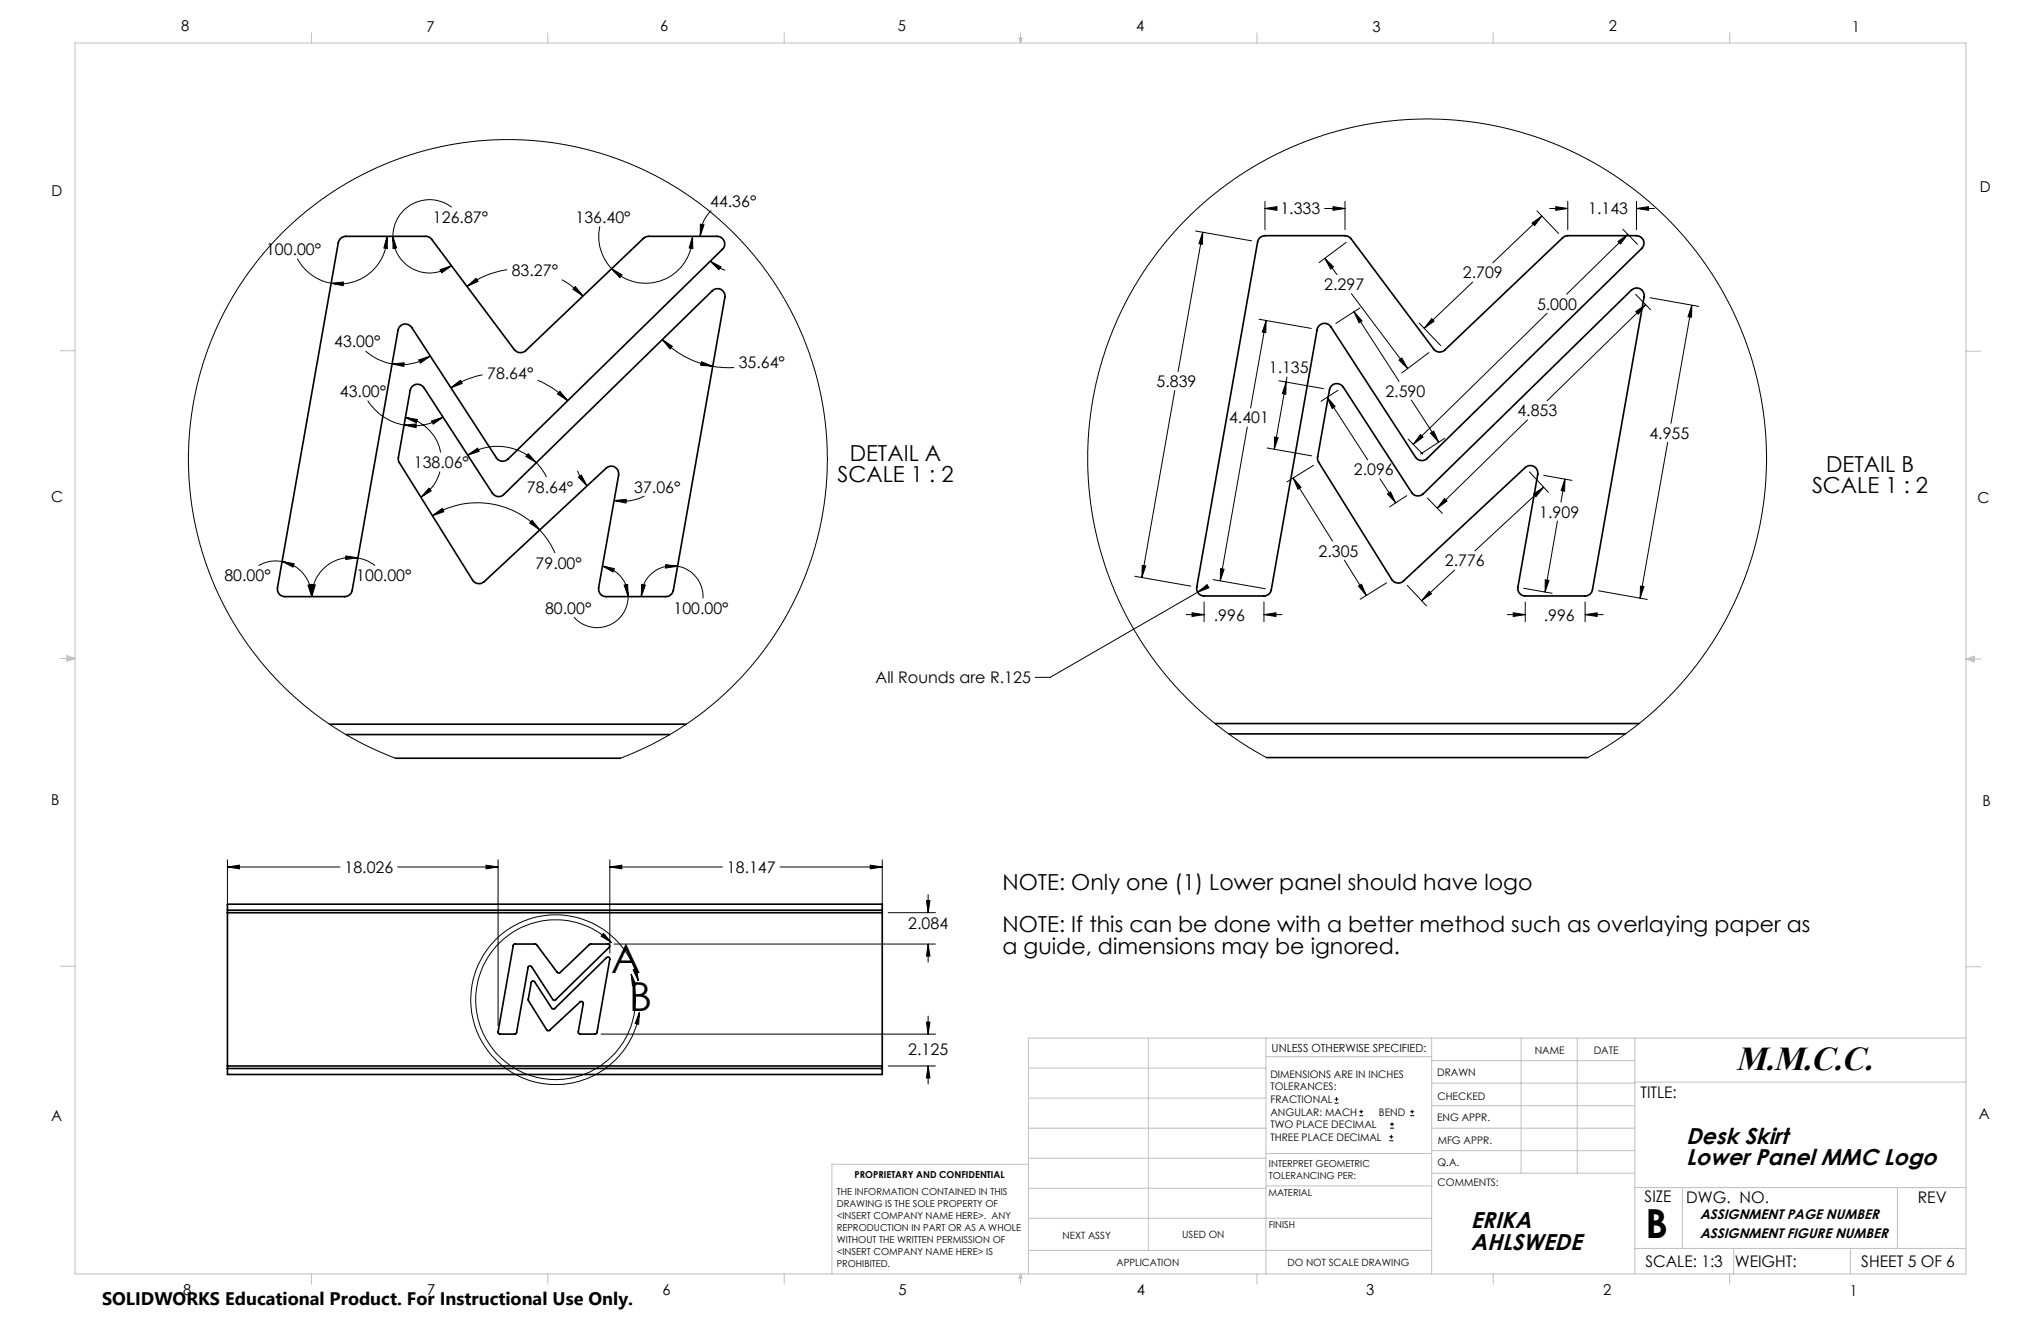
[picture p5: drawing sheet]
<svg xmlns="http://www.w3.org/2000/svg" width="432mm" height="279mm" viewBox="0 0 432 279" stroke-linecap="round" stroke-linejoin="round" font-family="sans-serif">
<g fill="none" stroke="#000" stroke-width=".21">
<path d="M62.9 54.7a10.1 10.1 0 0 0 7.2 5.2M70.1 59.9l2.5-.2v.7zM81.9 50l.1 2.6-.8-.1zM81.9 50a10 10 0 0 1-11.8 9.9M83.1 50l.8 2.4-.8 .2zM83.1 50a7.8 7.8 0 0 0 4.3 6.9 7.8 7.8 0 0 0 8.1-.7M93.1 57l2.4-.8-2 1.5zM95.6 43.8a7.8 7.8 0 0 0-8.2-.7 7.8 7.8 0 0 0-4.3 6.9M107.3 57l-1.2 .3a18.3 18.3 0 0 0-7.3 3.3M118.9 59.2l.5 .3a18.2 18.2 0 0 1 3.9 3.1M126.9 47.9a9.9 9.9 0 0 0 2.5 8.9M129.4 56.8l2.2 1.3-.5 .6z"/>
<path d="M146.5 50l.1 2.6-.8-.1zM146.5 50a9.9 9.9 0 0 1-6.2 9.2 9.9 9.9 0 0 1-10.9-2.4M148.2 47.4l.7 .2-.8 2.4zM150.3 55.2l2.2 1.2-.4 .6zM150.3 55.2a6.8 6.8 0 0 0 3.2 1.9M150.5 44.5a7.5 7.5 0 0 0-2.4 5.5M252.9 48.9l11.9 2M254.5 49.1l-.1 2.6-.8-.2zM254.5 49.1l-5.3 29.5M267.6 44.1l2.6-.4v.8zM267.6 42.6v6M267.6 44.1h2.3"/>
<path d="M280.2 44.1h4.4M280.3 54.6l1.8 1.8-.6 .5zM280.3 54.6l2.6 3.5M282 43.7l2.6 .4-2.6 .4zM284.6 42.6v6M284.8 51.3l-5.7 4.2M311.6 59.7l-10.3 9.7M324.1 47.2l2.1-1.5-1.5 2zM325.2 44.6l4.5 4.8M326.2 45.7l-10.4 9.9M327.9 44.1h3.8M329.1 43.7l2.6 .4-2.6 .4z"/>
<path d="M331.7 42.6v6M342.3 51.1l2.1-1.5-1.6 2zM343.3 48.5l3.1 3.2M344.4 49.6l-13 12.6M346.2 44.1l2.6-.4v.8zM346.2 44.1h3.8M346.2 42.6v6M77.3 74.2a11.4 11.4 0 0 0 5.6 2.8M82.9 77l2.6-.3-.1 .8zM88.6 76.1l2.4-.8-2.1 1.5zM91 75.3a11.6 11.6 0 0 1-8.1 1.7M98.8 60.6l1.9-1.7 .4 .6z"/>
<path d="M102.1 79.3a18.4 18.4 0 0 0-6.7 2.7M121.7 60.6l1.6 2-2.1-1.4zM140.1 71.8l2.1 1.4-.5 .6zM140.1 71.8a19.2 19.2 0 0 0 10.7 5.7M148.4 76.5l2.4 1-2.6-.2zM150.8 77.5l2.2 .3h2.3M266.3 67.5l11.1 2M267.9 67.8l-.1 2.5-.7-.1zM267.9 67.8l-3.3 18.5M272.3 79.7l-.2 1.1M285.9 62.1l11.9 15.9M286.5 65.9l1.6 2-.6 .4z"/>
<path d="M286.5 65.9l9.5 14.7M287.7 65.1l-5.1 3.3M296 76.2l.6-.5 1.2 2.3zM300.2 68.3l4.6 4.8M302.3 74.6l-5.7 4.3M302.9 67.4l.5 .5-2.1 1.5zM327.3 66.3l-28.3 27.7M346 62.3l3.2 3.2M346.1 65.9l2.1-1.5-1.6 2.1zM348.2 64.4l-20.9 20.4M349.1 63l10.3 1.8M357.9 64.6v2.5l-.8-.1z"/>
<path d="M357.9 64.6l-4.4 24.9M77.8 84.7a11.5 11.5 0 0 0 7.7 5.2M85.5 89.9l2.6-.2-.1 .8zM85.8 88.3l2.5 .4-.2 .7zM85.8 88.3a9.2 9.2 0 0 1 7.4 7.4M91.3 89l2.4-.8-2 1.5zM93.1 99.7a9 9 0 0 1-4.1 5.5M93.7 88.2a11.5 11.5 0 0 1-8.2 1.7M95.4 82l2-1.6 .4 .7zM99 96.3l2-1.5 .4 .7zM99 96.3a11.5 11.5 0 0 1 14.5 1.6M111.8 96l1.7 1.9-2.2-1.3z"/>
<path d="M113.5 97.9l.9 1 1.2 2M113.8 80.4a18.8 18.8 0 0 1 6.3 4.3M118.5 82.8l1.6 1.9-2.2-1.4zM122.2 99.6a11 11 0 0 0 2 3.2M248.5 82.6l-6.9 39.5M263.9 90.3l-5.7 32.5M268.1 94.8l9.4 1.6M269.7 92.4l.7 .2-.8 2.4zM270.6 80.5l9.4 1.7M272.1 80.8l-.1 2.6-.7-.1zM272.1 80.8l-2.5 14.2M277.9 98.4l-5.6 3.5"/>
<path d="M280.8 84l1.7 2-.7 .4zM280.8 84l8.5 13.3M283.1 82.5l-3.6 2.4M297.9 92.9l3.1 3.2M298.6 84.7l5.8 8.8M300.5 91.9l.6 .6-2.1 1.5zM302.6 91.6l.7-.4 1.1 2.3zM305.6 92.7l-5.1 3.3M323.2 88.8l-19.1 18.7M323.6 99.8l4 4.3M352.8 93.6l-5.8 32.9M59.7 118.7l2.5 .5-.2 .7z"/>
<path d="M59.7 118.7a7.6 7.6 0 0 1 6.2 7.5M59.7 118.7a7.4 7.4 0 0 0-5 .9M73.2 117.6l2.5 .4-2.5 .3zM75.7 118a8.3 8.3 0 0 0-9.7 8.2M75.7 118a8.3 8.3 0 0 1 3.6 1.6M90.8 103.3l.4 .5-2.2 1.4zM91.5 109.1l2.1-1.6 .3 .7zM91.5 109.1a18 18 0 0 1 22.7 3M112.6 110.1l1.6 2-2.1-1.5zM114.2 112.1a19.2 19.2 0 0 1 3.2 4.9M122.4 100.9l.6-.4 1.2 2.3zM127.5 119.7l2.5 .6-.3 .7z"/>
<path d="M127.5 119.7a6.6 6.6 0 0 1 5.4 6.5M129.9 105.9l2.6-.3-.1 .8zM136.3 104.9a9.8 9.8 0 0 1-6.4 1M140.8 119.4l2.5 .4-2.5 .4zM143.3 119.8a6.5 6.5 0 0 0-7.6 6.4M143.3 119.8a6.5 6.5 0 0 1 5.4 6.7M241.7 119.6l.7 .1-.8 2.4zM273.6 101.1l1.6 1.9-.6 .5zM273.6 101.1l8.3 13.3M284.4 118.5l4.7 7.4M292 101.3l3.3 5.1M293.5 104.5l.7-.5 1.1 2.4z"/>
<path d="M297.6 104.8l-3.6 2.4M302 105.3l3.2 3.3M305.6 105.4l.5 .6-2 1.5zM324.4 104.5l2.2-1.5-1.7 2.1zM326.6 103l-14.6 13.5M326.6 100.5l6 1.1M329.5 110.2l-2.6 15M331.1 101.3l-.1 2.6-.7-.1zM331.1 101.3l-.9 4.9M65.2 123.8l.7-.2v2.6zM66 123.6l.7 .1-.7 2.5zM132 123.8l.8-.2 .1 2.6z"/>
<path d="M132.9 126.2a6.6 6.6 0 0 1-4.2 6.1 6.6 6.6 0 0 1-7.3-1.7M135.7 123.6l.8 .2-.8 2.4zM240.1 121.9l11.8 2.1M250.9 130h3.8M252.2 129.6l2.5 .4-2.5 .4zM253.4 125.3l2-1.7 .4 .7zM253.4 125.3l-31.2 18h-3.2M254.7 127.3v4.2M254.7 124.5l-1.3 .8M256.6 122.6l11.1 1.9M258.2 120.3l.8 .1-.8 2.4zM267.4 130l2.5-.4v.8z"/>
<path d="M267.4 127.3v4.2M267.4 130h3.8M287.4 124l.6-.4 1.1 2.3zM293.4 123.3l-5.6 3.5M297.7 123.8l4.1 4.4M302.4 125.1l.5 .5-2.2 1.5zM307.7 120.6l-7 6.5M318.9 130h3.8M320.1 129.6l2.6 .4-2.6 .4zM322.4 124.4l6 1.1M322.7 127.3v4.2M326.9 122.6l.8 .2-.8 2.4z"/>
<path d="M335.4 130l2.5-.4v.8zM335.4 130h3.8M335.4 127.3v4.2M338.2 125l10.3 1.8M347.1 124l.7 .1-.8 2.4zM83.6 160.4l-4.4-1.9-5.5-2.8-4.4-2.8-5-3.7-3.3-3-2.5-2.4-3.3-3.8-3.4-4.5-2.9-4.5-2.5-4.9-2.2-5.1-1.6-4.9-1.6-6.4-.7-4.6-.4-6.6 .1-6 .9-7 1.5-6.7 1.4-4.4 2.2-5.4 2.6-5.2 2.8-4.4 3.7-5.1 3.7-4.1 5-4.7 4.3-3.4 4.9-3.2 6-3.1 4.6-1.9 5.1-1.7 5.6-1.4 5.7-.9 5.7-.4 5.8 .1 5.6 .6 6.4 1.2 5.8 1.7 4.8 1.9 5.5 2.6 5.3 3.2 4.9 3.6 4.8 4.2 3.5 3.7 3.6 4.5 3.4 4.9 3 5.5 2.5 5.8 1.9 5.7 1.3 5.4 .8 5.1 .4 7.2-.2 6.5-.7 5.3-1.1 5.6-1.9 6.1-2 5.1-2.7 5.2-3.6 5.7-3.6 4.6-3 3.4-4.9 4.7-4.9 3.7-5.3 3.4-4.4 2.3-5.4 2.4M267.9 160.2l-3.7-2.1-5.5-3.8-4.9-4-4.4-4.4-4.4-5.1-3-4.2-3.2-5.3-2.4-4.8-2.5-6.4-1.7-5.7-1-4.8-.8-6.4-.3-4.5 .2-7 .8-6.7 1.1-5.4 1.8-6 2-5.2 2.9-6 3-4.9 3.4-4.7 3.9-4.6 4-4 4.8-4 4.3-3.2 5.1-3 5.5-2.7 5.5-2.2 6.3-1.9 5.3-1.1 5.1-.6 6-.3 5.9 .1 6.2 .7 5.6 1.2 6.2 1.8 5.8 2.2 5.1 2.5 5.4 3.2 4.6 3.3 5 4.3 4.4 4.4 3.5 4.3 3.4 4.8 2.8 4.6 2.8 5.7 2 5.1 1.7 5.7 1.3 6.2 .7 6 .2 7-.2 4.7-.8 5.9-1.2 6-1.8 5.7-1.8 4.8-3 6.2-3.1 5-3 4.3-4.4 5.1-3.9 3.9-4.5 3.8-4.7 3.4-5.4 3.1M48.1 183.4l2.6-.4v.8zM48.1 181.9v9.3M48.1 183.4h23.8M84.1 183.4h21.3M102.8 183l2.6 .4-2.6 .4z"/>
<path d="M105.4 181.9v35.1M127.7 197.4l1.7 2-2.2-1.4zM129 183.4l2.6-.4v.8zM129 183.4h23.8M129 181.9v19.7M129.4 199.4a16.9 16.9 0 0 0-27.4 5.3 16.9 16.9 0 0 0 14.8 23.6 16.9 16.9 0 0 0 16.7-22.3M129.9 199.7h68M165 183.4h21.7M184.1 183l2.6 .4-2.6 .4zM186.7 181.9v9.3M187.9 193h10M196 190.5h.7l-.3 2.5z"/>
<path d="M196.4 199.7l.3 2.5h-.7zM196.4 189.2v3.8M196.4 199.7v3.8M127.2 218.7h70.7M133.5 206l1 2.3-.7 .2zM133.9 205.1l.8-.2 .3 2.6zM135 207.5a18 18 0 0 0-27.9-10.7 18 18 0 0 0 1.1 30 18 18 0 0 0 27.1-12.7M135.3 214.1l-.2 2.5-.7-.1zM196 216.2h.7l-.3 2.5zM196.4 214.9v3.8M187.9 225.5h10M196.4 225.5l.3 2.5h-.7z"/>
<path d="M196.4 225.5v3.8M282.3 233.3h.9M282.3 232.5h.9M282.8 232.1v.8M287.6 236h.8M287.6 235.1h.8M288 234.7v.8M294.1 238.6h.8M294.1 237.8h.8M294.5 237.4v.8M298.3 236h.9M298.3 235.1h.9"/>
<path d="M298.8 234.7v.8M293.9 241.3h.9M293.9 240.5h.9M294.4 240v.8"/>
</g>
<g fill="none" stroke="#c0c0c0" stroke-width=".21">
<path d="M15.9 9.1h400v260.4h-400zM65.9 6.9v2.2M115.9 6.9v2.2M165.9 6.9v2.2M215.6 8h.6l-.3 1.1zM215.7 8l.2 1.1M215.9 6.9v2.2M216 8l-.1 1.1M265.9 6.9v2.2M315.9 6.9v2.2M365.9 6.9v2.2M12.7 74.2h3.2"/>
<path d="M415.9 74.3h3.2M12.7 139.3h3.2M14.2 139.1l1.7 .2M14.2 138.7l1.7 .6-1.7 .5zM15.9 139.3l-1.7 .3M415.9 139.4h3.2M415.9 139.4l1.8-.6v1.2zM415.9 139.4l1.8 .3M417.7 139.2l-1.8 .2M12.7 204.4h3.2M243 219.6v44.9M267.8 219.6v49.9"/>
<path d="M302.9 219.6v49.9M321.8 219.6v28.5M333.7 219.6v28.5M345.9 219.6v49.9M415.9 204.5h3.2M415.9 219.6h-198.3v49.9M217.6 238.6h50.2M217.6 232.3h50.2M217.6 225.9h50.2M267.8 223.5h35.1M302.9 233.9h43M302.9 229.1h43"/>
<path d="M302.9 224.3h43M302.9 238.6h43M345.9 228.9h70M217.6 257.7h85.3M217.6 251.3h50.2M217.6 245h50.2M217.6 246.2h-41.6v23.3M267.8 250.8h35.1M267.8 244h35.1M302.9 248.1h43M302.9 243.4h43M345.9 251.2h70"/>
<path d="M355.9 251.2v12.9M401.4 251.2v12.9M65.9 269.5v2.1M115.9 269.5v2.1M165.9 269.5v2.1M215.9 269.5v2.1M215.9 269.5l.3 .8h-.6zM217.6 264.5h85.3M265.9 269.5v2.1M315.9 269.5v2.1M345.9 264.1h70M365.9 269.5v2.1"/>
<path d="M366.8 264.1v5.4M391.5 264.1v5.4"/>
</g>
<g fill="#000">
<path d="M48.1 183.4l2.6-.4v.8zM102.8 183l2.6 .4-2.6 .4zM129 183.4l2.6-.4v.8zM184.1 183l2.6 .4-2.6 .4zM196 216.2h.7l-.3 2.5zM196.4 225.5l.3 2.5h-.7zM196.4 199.7l.3 2.5h-.7zM196 190.5h.7l-.3 2.5zM65.2 123.8l.7-.2v2.6zM59.7 118.7l2.5 .5-.2 .7zM73.2 117.6l2.5 .4-2.5 .3zM66 123.6l.7 .1-.7 2.5zM70.1 59.9l2.5-.2v.7zM81.9 50l.1 2.6-.8-.1zM83.1 50l.8 2.4-.8 .2zM93.1 57l2.4-.8-2 1.5zM121.7 60.6l1.6 2-2.1-1.4zM98.8 60.6l1.9-1.7 .4 .6zM129.4 56.8l2.2 1.3-.5 .6zM146.5 50l.1 2.6-.8-.1zM148.2 47.4l.7 .2-.8 2.4zM150.3 55.2l2.2 1.2-.4 .6zM118.5 82.8l1.6 1.9-2.2-1.4zM95.4 82l2-1.6 .4 .7zM82.9 77l2.6-.3-.1 .8zM88.6 76.1l2.4-.8-2.1 1.5zM140.1 71.8l2.1 1.4-.5 .6zM148.4 76.5l2.4 1-2.6-.2zM111.8 96l1.7 1.9-2.2-1.3zM99 96.3l2-1.5 .4 .7zM112.6 110.1l1.6 2-2.1-1.5zM91.5 109.1l2.1-1.6 .3 .7zM85.5 89.9l2.6-.2-.1 .8zM91.3 89l2.4-.8-2 1.5zM90.8 103.3l.4 .5-2.2 1.4zM85.8 88.3l2.5 .4-.2 .7zM122.4 100.9l.6-.4 1.2 2.3zM129.9 105.9l2.6-.3-.1 .8zM132 123.8l.8-.2 .1 2.6zM127.5 119.7l2.5 .6-.3 .7zM140.8 119.4l2.5 .4-2.5 .4zM135.7 123.6l.8 .2-.8 2.4zM254.5 49.1l-.1 2.6-.8-.2zM241.7 119.6l.7 .1-.8 2.4zM282 43.7l2.6 .4-2.6 .4zM267.6 44.1l2.6-.4v.8zM296 76.2l.6-.5 1.2 2.3zM280.3 54.6l1.8 1.8-.6 .5zM324.1 47.2l2.1-1.5-1.5 2zM302.9 67.4l.5 .5-2.1 1.5zM346.2 44.1l2.6-.4v.8zM329.1 43.7l2.6 .4-2.6 .4zM300.5 91.9l.6 .6-2.1 1.5zM342.3 51.1l2.1-1.5-1.6 2zM286.5 65.9l1.6 2-.6 .4zM302.6 91.6l.7-.4 1.1 2.3zM258.2 120.3l.8 .1-.8 2.4zM267.9 67.8l-.1 2.5-.7-.1zM252.2 129.6l2.5 .4-2.5 .4zM267.4 130l2.5-.4v.8zM320.1 129.6l2.6 .4-2.6 .4zM335.4 130l2.5-.4v.8zM347.1 124l.7 .1-.8 2.4zM357.9 64.6v2.5l-.8-.1zM346.1 65.9l2.1-1.5-1.6 2.1zM305.6 105.4l.5 .6-2 1.5zM293.5 104.5l.7-.5 1.1 2.4zM280.8 84l1.7 2-.7 .4zM272.1 80.8l-.1 2.6-.7-.1zM269.7 92.4l.7 .2-.8 2.4zM273.6 101.1l1.6 1.9-.6 .5zM287.4 124l.6-.4 1.1 2.3zM302.4 125.1l.5 .5-2.2 1.5zM324.4 104.5l2.2-1.5-1.7 2.1zM331.1 101.3l-.1 2.6-.7-.1zM326.9 122.6l.8 .2-.8 2.4zM253.4 125.3l2.4-1-.4-.7z"/>
<path d="M127.7 197.4l1.7 2-2.2-1.4zM133.5 206l1 2.3-.7 .2zM133.9 205.1l.8-.2 .3 2.6zM135.3 214.1l-.2 2.5-.7-.1z"/>
</g>
<g fill="none" stroke="#000" stroke-width=".35">
<path d="M71.9 50.6l.5-.4 .8-.2h17.1l.6 .2 17.9 23.8a1.67 1.67 0 0 0 2.4 .2l25.3-24 .6-.2h14.6a1.59 1.59 0 0 1 1.5 1 1.59 1.59 0 0 1-.3 1.7l-45.4 44.4a1.6 1.6 0 0 1-2.5-.3l-17.9-27.5a1.58 1.58 0 0 0-1.7-.8 1.58 1.58 0 0 0-1.2 1.3l-9.7 55.1a1.68 1.68 0 0 1-1.6 1.3h-12.6a1.59 1.59 0 0 1-1.6-1.9l12.9-73zM266.4 50.4l.4-.3 .8-.3h17l.8 .3 17.9 23.7a1.55 1.55 0 0 0 2.4 .2l25.1-23.9 .7-.3h14.7a1.57 1.57 0 0 1 1.5 1 1.57 1.57 0 0 1-.4 1.8l-45.4 44.4a1.61 1.61 0 0 1-2.4-.3l-17.9-27.6a1.58 1.58 0 0 0-1.7-.7 1.58 1.58 0 0 0-1.2 1.3l-9.7 55a1.52 1.52 0 0 1-1.6 1.3h-12.7a1.59 1.59 0 0 1-1.5-1.8l12.9-73zM87.2 81.7a1.61 1.61 0 0 1 2.5 .3l14.5 22.3a1.57 1.57 0 0 0 2.4 .3l44.1-43.1a1.57 1.57 0 0 1 1.9-.3 1.57 1.57 0 0 1 .8 1.7l-10.9 62a1.68 1.68 0 0 1-1.6 1.3h-12.7a1.59 1.59 0 0 1-1.6-1.9l4.3-23.8a1.58 1.58 0 0 0-.8-1.7 1.58 1.58 0 0 0-1.9 .2l-25.8 24a1.62 1.62 0 0 1-2.4-.3l-15.7-25.2v-.7l2.5-14.3zM281.7 81.6a1.61 1.61 0 0 1 2.5 .2l14.5 22.4a1.6 1.6 0 0 0 2.4 .3l44.1-43.2a1.6 1.6 0 0 1 1.8-.2 1.6 1.6 0 0 1 .8 1.7l-10.9 61.9a1.52 1.52 0 0 1-1.5 1.3h-12.7a1.59 1.59 0 0 1-1.6-1.8l4.2-23.9a1.58 1.58 0 0 0-.8-1.7 1.58 1.58 0 0 0-1.8 .3l-25.8 24a1.64 1.64 0 0 1-2.4-.3l-15.7-25.1-.1-.7 2.6-14.4zM69.7 153.2h75.5M73.2 155.4h68.5M257.1 153h89.7M260 155.2h83.9M83.6 160.4h47.7M267.9 160.2h68M48.1 192.5v.5M48.1 192.5v-1.3h138.6v1.3"/>
<path d="M48.1 193v32.5M48.1 193h138.6M48.1 192.5h138.6M108.7 199.8l.1-.1h4.5l4.6 6 .4 .1 6.5-6.1h3.8a.4 .4 0 0 1 .4 .2 .4 .4 0 0 1-.1 .4l-11.6 11.3-.3-.1-4.5-7a.41 .41 0 0 0-.5-.2 .41 .41 0 0 0-.3 .3l-2.4 13.8-.3 .3h-3.2a.38 .38 0 0 1-.4-.5zM186.7 192.5v.5M186.7 193v32.5M112.6 207.5h.2l.3 .1 3.7 5.7 .3 .1 11.2-10.9a.39 .39 0 0 1 .5-.1 .39 .39 0 0 1 .2 .5l-2.7 15.5-.3 .3h-3.3l-.3-.2 1-6.2a.4 .4 0 0 0-.2-.5 .4 .4 0 0 0-.5 .1l-6.5 6.1h-.3l-4.1-6.5 .6-3.7zM48.1 225.5v.5M48.1 226v1.3h138.6v-1.3M48.1 226h138.6M48.1 225.5h138.6M186.7 225.5v.5"/>
</g>
<g font-size="8.5">
<text x="129.3" y="205.7">A</text>
<text x="133.1" y="213.8">B</text>
<text x="348.1" y="261.8">B</text>
</g>
<text font-size="7.3" x="367.2" y="226.3">M.M.C.C.</text>
<g font-size="4.8">
<text x="356.7" y="241.9">Desk Skirt</text>
<text x="356.7" y="246.4">Lower Panel MMC Logo</text>
<text x="311.2" y="259.8">ERIKA</text>
<text x="311.2" y="264.3">AHLSWEDE</text>
</g>
<g font-size="4.7">
<text x="177.2" y="102">SCALE 1 : 2</text>
<text x="179.8" y="97.4">DETAIL A</text>
<text x="386.3" y="99.8">DETAIL B</text>
<text x="383.4" y="104.3">SCALE 1 : 2</text>
<text x="212.1" y="188.1">NOTE: Only one (1) Lower panel should have logo</text>
<text x="212.1" y="197.2">NOTE: If this can be done with a better method such as overlaying paper as</text>
<text x="212.1" y="201.7">a guide, dimensions may be ignored.</text>
</g>
<text font-size="3.8" x="21.6" y="276">SOLIDWORKS Educational Product. For Instructional Use Only.</text>
<g font-size="3.4">
<text x="91.6" y="47.1">126.87°</text>
<text x="121.8" y="47.1">136.40°</text>
<text x="150.2" y="43.8">44.36°</text>
<text x="270.9" y="45.4">1.333</text>
<text x="336" y="45.4">1.143</text>
<text x="56.3" y="53.9">100.00°</text>
<text x="108.3" y="58.4">83.27°</text>
<text x="309.5" y="58.9">2.709</text>
<text x="280.2" y="61.3">2.297</text>
<text x="325.2" y="65.5">5.000</text>
<text x="70.7" y="73.5">43.00°</text>
<text x="156.3" y="77.8">35.64°</text>
<text x="71.9" y="84">43.00°</text>
<text x="103.1" y="80.2">78.64°</text>
<text x="244.7" y="81.9">5.839</text>
<text x="268.4" y="79">1.135</text>
<text x="293.1" y="83.9">2.590</text>
<text x="260" y="89.6">4.401</text>
<text x="321" y="88.1">4.853</text>
<text x="349" y="92.8">4.955</text>
<text x="87.6" y="99">138.06°</text>
<text x="286.4" y="100.5">2.096</text>
<text x="111.5" y="104.2">78.64°</text>
<text x="134.2" y="104.2">37.06°</text>
<text x="325.7" y="109.5">1.909</text>
<text x="279" y="117.7">2.305</text>
<text x="305.7" y="119.8">2.776</text>
<text x="47.5" y="122.9">80.00°</text>
<text x="75.4" y="122.9">100.00°</text>
<text x="113.3" y="120.3">79.00°</text>
<text x="115.3" y="129.8">80.00°</text>
<text x="142.5" y="129.8">100.00°</text>
<text x="256.8" y="131.3">.996</text>
<text x="326.6" y="131.3">.996</text>
<text x="185.2" y="144.5">All Rounds are R.125</text>
<text x="72.9" y="184.6">18.026</text>
<text x="153.8" y="184.6">18.147</text>
<text x="192.2" y="196.6">2.084</text>
<text x="192.2" y="223.1">2.125</text>
<text x="347.1" y="232.3">TITLE:</text>
<text x="347.9" y="254.3">SIZE</text>
<text x="356.7" y="254.4">DWG. NO.</text>
<text x="405.7" y="254.5">REV</text>
<text x="348.1" y="267.9">SCALE: 1:3</text>
<text x="367" y="268">WEIGHT:</text>
<text x="393.8" y="267.9">SHEET 5 OF 6</text>
</g>
<g font-size="3.2">
<text x="38.3" y="6.7">8</text>
<text x="90.2" y="6.7">7</text>
<text x="139.7" y="6.5">6</text>
<text x="190" y="6.5">5</text>
<text x="240.4" y="6.5">4</text>
<text x="290.4" y="6.7">3</text>
<text x="340.4" y="6.5">2</text>
<text x="391.9" y="6.7">1</text>
<text x="10.9" y="41.6">D</text>
<text x="418.9" y="40.7">D</text>
<text x="10.9" y="106.3">C</text>
<text x="418.4" y="106.4">C</text>
<text x="10.8" y="170.2">B</text>
<text x="419.4" y="170.6">B</text>
<text x="10.8" y="237.2">A</text>
<text x="418.6" y="236.8">A</text>
<text x="38.8" y="273.8">8</text>
<text x="90.4" y="273.8">7</text>
<text x="140.2" y="273.8">6</text>
<text x="190.1" y="273.9">5</text>
<text x="240.5" y="273.8">4</text>
<text x="289" y="273.9">3</text>
<text x="339.1" y="273.8">2</text>
<text x="391.4" y="274.1">1</text>
</g>
<g font-size="2.9">
<text x="359.7" y="257.8">ASSIGNMENT PAGE NUMBER</text>
<text x="359.7" y="261.8">ASSIGNMENT FIGURE NUMBER</text>
</g>
<text font-size="2.4" x="269" y="222.4">UNLESS OTHERWISE SPECIFIED:</text>
<g font-size="2.2">
<text x="268.8" y="228">DIMENSIONS ARE IN INCHES</text>
<text x="304.1" y="227.7">DRAWN</text>
<text x="324.7" y="222.9">NAME</text>
<text x="337.2" y="222.9">DATE</text>
<text x="268.8" y="230.6">TOLERANCES:</text>
<text x="268.8" y="233.3">FRACTIONAL</text>
<text x="304.1" y="232.6">CHECKED</text>
<text x="268.8" y="236">ANGULAR: MACH</text>
<text x="268.8" y="238.6">TWO PLACE DECIMAL</text>
<text x="291.7" y="236">BEND</text>
<text x="304" y="237.2">ENG APPR.</text>
<text x="268.8" y="241.3">THREE PLACE DECIMAL</text>
<text x="304.2" y="241.9">MFG APPR.</text>
<text x="304.1" y="246.7">Q.A.</text>
<text x="304.1" y="250.9">COMMENTS:</text>
</g>
<g font-size="2.1">
<text x="224.8" y="262">NEXT ASSY</text>
<text x="250.1" y="261.9">USED ON</text>
<text x="236.2" y="267.8">APPLICATION</text>
<text x="272.4" y="267.8">DO NOT SCALE DRAWING</text>
</g>
<g font-size="2">
<text x="180.8" y="249.2">PROPRIETARY AND CONFIDENTIAL</text>
<text x="268.5" y="246.8">INTERPRET GEOMETRIC</text>
<text x="268.5" y="249.4">TOLERANCING PER:</text>
<text x="177" y="252.8">THE INFORMATION CONTAINED IN THIS</text>
<text x="177" y="255.3">DRAWING IS THE SOLE PROPERTY OF</text>
<text x="177" y="257.8">&lt;INSERT COMPANY NAME HERE&gt;. ANY</text>
<text x="268.3" y="252.9">MATERIAL</text>
<text x="177" y="260.3">REPRODUCTION IN PART OR AS A WHOLE</text>
<text x="177" y="262.9">WITHOUT THE WRITTEN PERMISSION OF</text>
<text x="268.4" y="259.7">FINISH</text>
<text x="177" y="265.4">&lt;INSERT COMPANY NAME HERE&gt; IS</text>
<text x="177" y="267.9">PROHIBITED.</text>
</g>
</svg>
